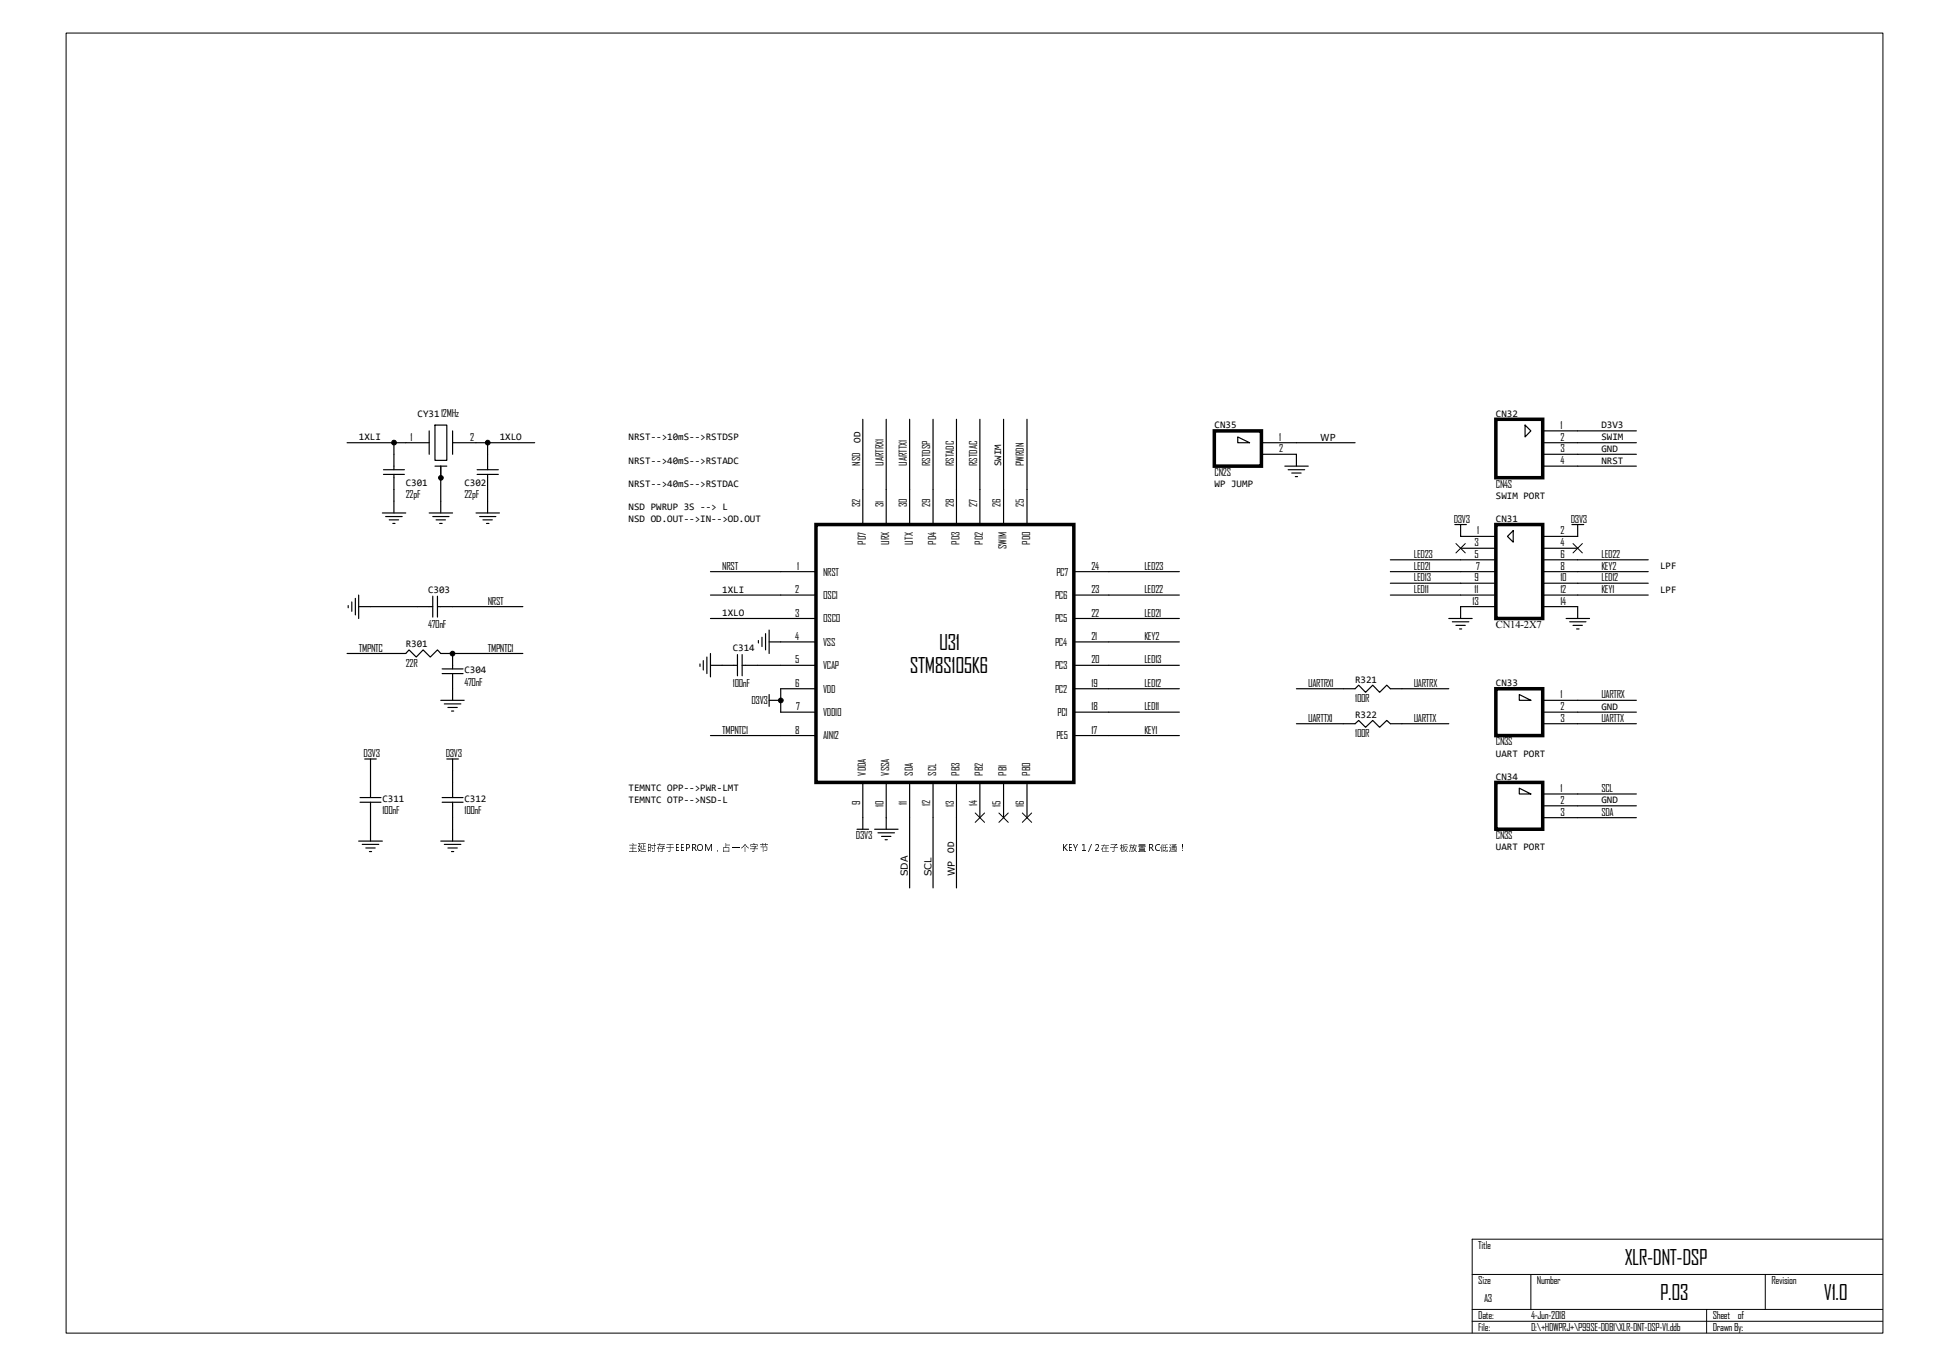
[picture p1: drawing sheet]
<svg xmlns="http://www.w3.org/2000/svg" width="297mm" height="210mm" viewBox="0 0 297 210" stroke-linecap="round" stroke-linejoin="round" font-family="sans-serif">
<path d="M10.2 5.1h279.1v199.8h-279.1zM226.2 195.8h63.1M235.2 195.8v5.4M271.3 195.8v5.4M289.3 190.4h-63.1v14.4M226.2 201.2h63.1M226.2 203h63.1M262.3 201.2v3.6" fill="none" stroke="#000" stroke-width=".15"/>
<path d="M229.9 80.6h7.2v14.4h-7.2z" fill-rule="evenodd" fill="#fff"/>
<path d="M229.9 80.6h7.2v14.4h-7.2z" fill="none" stroke="#000" stroke-width=".54"/>
<g fill="none" stroke="#000" stroke-width=".18">
<path d="M53.3 68h12.7M58.8 78.8h3.6M58.9 72.9h3.2M58.9 72.2h3.2M59.3 79.4h2.5M59.8 79.9h1.5M60.5 68v4.2M60.5 72.9v5.9M66 66.2v3.6M66 78.8h3.6M66.5 79.4h2.5M66.8 65.3h1.9v5.4h-1.9z"/>
<path d="M66.8 71.6h1.9M67 79.9h1.4M67.7 71.6v7.2M69.6 66.2v3.6M69.6 68h12.6M73.1 78.8h3.6M73.3 72.9h3.3M73.3 72.2h3.3M73.7 79.4h2.5M74.2 79.9h1.4M74.9 68v4.2M74.9 72.9v5.9"/>
<path d="M53.5 93v.4M54.1 92.5v1.4M54.6 91.9v2.6M55.1 93.2h11.4M55.1 91.4v3.6M60.4 80.4h.3M66.5 91.6v3.2M67.2 93.2h13.1M67.2 91.6v3.2M67.6 80.4h.3M74.8 80.4h.3M213.7 87.8h16.2"/>
<path d="M213.7 89.6h16.2M213.7 91.4h16.2M222.6 95h3.6M223.2 95.5h2.5M223.6 80.6h1.7M223.7 96.1h1.5M224.3 96.6h.3M224.4 80.6v1.8h5.5M224.4 84.2h5.5M224.4 86h5.5M229.9 93.2h-5.5v1.8M232.5 81.5v1.8l-.9-.9z"/>
<path d="M237.1 84.2h5.3M237.1 86h5.3M237.1 87.8h5.3M237.1 89.6h16.2M237.1 91.4h16.2M237.1 93.2h5.3v1.8M240.7 95h3.6M241.2 95.5h2.5M241.6 80.6h1.8M241.7 96.1h1.5M242.3 96.6h.4M242.4 80.6v1.8h-5.3"/>
<path d="M56 116.6h1.8M56.9 116.6v6M68.7 116.6h1.7M69.6 116.6v6M107.6 102v.4M108.1 101.5v1.5M108.6 101v2.5M109.2 102.2h4.1M109.2 100.4v3.6M113.3 100.6v3.2M114 102.2h2.4M114 100.6v3.2"/>
<path d="M55.1 129.2h3.7M55.3 122.6h3.2M55.3 123.3h3.2M55.7 129.8h2.5M56.2 130.3h1.5M56.8 130.9h.3M56.9 123.3v5.9M67.7 129.2h3.6M67.9 122.6h3.3M67.9 123.3h3.3M68.3 129.8h2.5M68.8 130.3h1.5"/>
<path d="M69.4 130.9h.3M69.6 123.3v5.9"/>
</g>
<path d="M229.9 64.4h7.2v9h-7.2z" fill-rule="evenodd" fill="#fff"/>
<path d="M229.9 64.4h7.2v9h-7.2z" fill="none" stroke="#000" stroke-width=".54"/>
<g fill="none" stroke="#000" stroke-width=".18">
<path d="M132.6 64.4v10.8M143.4 64.4v10.8M147 64.4v10.8M150.6 64.4v10.8M157.8 64.4v10.8M234.4 65.3l.8 .9-.8 .9zM237.1 66.2h5.3M237.1 68h14.4M237.1 69.8h14.4M237.1 71.6h14.4M109.2 91.4h10.8M109.2 95h10.8"/>
<path d="M109.2 87.8h10.8M170.4 91.4h10.8M170.4 95h10.8M170.4 87.8h10.8M170.4 98.6h10.8M213.7 86h10.7M242.4 87.8h10.9M242.4 86h10.9M53.3 100.4h9.1l.5-.5 1.1 1.1 1-1.1 1.1 1.1 1.1-1.1 .5 .5h12.6M67.7 107.6h3.6M67.9 103.5h3.3M67.9 102.8h3.3"/>
<path d="M68.3 108.2h2.5M68.8 108.7h1.5M69.4 109.3h.3M69.6 100.4v2.4M69.6 103.5v4.1M109.2 113h10.8M118.2 107.6h1.8M118.2 106.7v1.8M170.4 113h10.8M170.4 102.2h10.8M170.4 105.8h10.8M170.4 109.4h10.8"/>
<path d="M134.4 127.4h3.6M134.9 128h2.6M135.5 128.5h1.4M136 129h.4M136.2 125.6v1.8M139.8 125.6v10.8M143.4 125.6v10.8"/>
</g>
<circle cx="69.5" cy="100.4" r=".36" fill="#000"/>
<circle cx="69.5" cy="100.4" r=".36" fill="none" stroke="#000" stroke-width=".15"/>
<path d="M229.9 105.8h7.2v7.2h-7.2z" fill-rule="evenodd" fill="#fff"/>
<path d="M229.9 105.8h7.2v7.2h-7.2z" fill="none" stroke="#000" stroke-width=".54"/>
<path d="M199.2 111.2h9l.6-.5 1 1.1 1.1-1.1 1.1 1.1 1.1-1.1 .6 .5h8.9M199.2 105.8h9l.6-.5 1 1.1 1.1-1.1 1.1 1.1 1.1-1.1 .6 .5h8.9M233.5 106.7l1.7 .9h-1.7zM237.1 107.6h14.4M237.1 109.4h14.4M237.1 111.2h14.4" fill="none" stroke="#000" stroke-width=".18"/>
<path d="M125.4 80.6h39.6v39.6h-39.6z" fill-rule="evenodd" fill="#fff"/>
<path d="M125.4 80.6h39.6v39.6h-39.6z" fill="none" stroke="#000" stroke-width=".54"/>
<g fill="none" stroke="#000" stroke-width=".18">
<path d="M132.6 75.2v5.4M136.2 64.4v16.2M139.8 64.4v16.2M143.4 75.2v5.4M147 75.2v5.4M150.6 75.2v5.4M154.2 75.2v5.4M157.8 75.2v5.4M242.4 66.2h9.1M116.5 98.4v.4M117.1 97.9v1.5M117.6 97.4v2.5"/>
<path d="M118.2 98.6h7.2M118.2 96.8v3.6M120 87.8h5.4M120 91.4h5.4M120 95h5.4M165 87.8h5.4M165 91.4h5.4M165 95h5.4M165 98.6h5.4M116.4 102.2h9M120 113h5.4M125.4 105.8h-5.4v3.6h5.4"/>
<path d="M165 102.2h5.4M165 105.8h5.4M165 109.4h5.4M165 113h5.4M131.7 127.4h1.8M132.6 120.2v7.2M136.2 120.2v5.4M139.8 120.2v5.4M143.4 120.2v5.4M147 120.2v5.4M150.6 120.2v5.4M154.2 120.2v5.4"/>
<path d="M157.8 120.2v5.4"/>
</g>
<circle cx="120" cy="107.6" r=".37" fill="#000"/>
<circle cx="120" cy="107.6" r=".37" fill="none" stroke="#000" stroke-width=".15"/>
<path d="M229.9 120.2h7.2v7.2h-7.2z" fill-rule="evenodd" fill="#fff"/>
<path d="M229.9 120.2h7.2v7.2h-7.2z" fill="none" stroke="#000" stroke-width=".54"/>
<path d="M154.2 64.4v10.8M147 125.6v10.8M233.5 121.1l1.7 .9h-1.7zM237.1 122h14.4M237.1 123.8h14.4M237.1 125.6h14.4" fill="none" stroke="#000" stroke-width=".18"/>
<g fill="#000">
<circle cx="60.5" cy="68" r=".37"/>
<circle cx="67.8" cy="73.4" r=".36"/>
<circle cx="74.9" cy="68" r=".36"/>
</g>
<g fill="none" stroke="#000" stroke-width=".15">
<path d="M223.7 83.5l1.5 1.5M225.2 83.5l-1.5 1.5M241.7 83.5l1.5 1.5M243.2 83.5l-1.5 1.5M149.9 124.9l1.4 1.5M151.3 124.9l-1.4 1.5M153.5 124.9l1.4 1.5M154.9 124.9l-1.4 1.5M157.1 124.9l1.4 1.5M158.5 124.9l-1.4 1.5"/>
<circle cx="60.5" cy="68" r=".37"/>
<circle cx="67.8" cy="73.4" r=".36"/>
<circle cx="74.9" cy="68" r=".36"/>
</g>
<path d="M186.6 66.2h7.2v5.4h-7.2z" fill-rule="evenodd" fill="#fff"/>
<path d="M186.6 66.2h7.2v5.4h-7.2z" fill="none" stroke="#000" stroke-width=".54"/>
<path d="M190.2 67.1l1.8 .9h-1.8zM193.8 68h14.4M193.8 69.8h5.4v1.8M197.4 71.6h3.6M197.9 72.2h2.6M198.5 72.7h1.4M199 73.2h.4" fill="none" stroke="#000" stroke-width=".18"/>
<g font-size="3.2">
<text x="144.3" y="99.8">U31</text>
<text x="139.8" y="103.4">STM8S105K6</text>
<text x="249.7" y="194.3">XLR-DNT-DSP</text>
<text x="255.1" y="199.7">P.03</text>
<text x="280.3" y="199.7">V1.0</text>
</g>
<g font-size="1.6">
<text x="239.8" y="65.9">1</text>
<text x="63.1" y="67.7">1</text>
<text x="72.3" y="67.7">2</text>
<text x="132.2" y="71.6" transform="rotate(-90 132.2 71.6)">NSD</text>
<text x="135.8" y="71.6" transform="rotate(-90 135.8 71.6)">UARTRX1</text>
<text x="139.4" y="71.6" transform="rotate(-90 139.4 71.6)">UARTTX1</text>
<text x="143" y="71.6" transform="rotate(-90 143 71.6)">RSTDSP</text>
<text x="146.6" y="71.6" transform="rotate(-90 146.6 71.6)">RSTADC</text>
<text x="150.2" y="71.6" transform="rotate(-90 150.2 71.6)">RSTDAC</text>
<text x="157.3" y="71.6" transform="rotate(-90 157.3 71.6)">PWRDN</text>
<text x="196.6" y="67.7">1</text>
<text x="196.6" y="69.5">2</text>
<text x="239.8" y="67.7">2</text>
<text x="239.8" y="69.5">3</text>
<text x="239.8" y="71.3">4</text>
<text x="62.4" y="76.5">22pF</text>
<text x="71.4" y="76.5">22pF</text>
<text x="132.2" y="77.9" transform="rotate(-90 132.2 77.9)">32</text>
<text x="135.8" y="77.9" transform="rotate(-90 135.8 77.9)">31</text>
<text x="139.4" y="77.9" transform="rotate(-90 139.4 77.9)">30</text>
<text x="143" y="77.9" transform="rotate(-90 143 77.9)">29</text>
<text x="146.6" y="77.9" transform="rotate(-90 146.6 77.9)">28</text>
<text x="150.2" y="77.9" transform="rotate(-90 150.2 77.9)">27</text>
<text x="153.8" y="77.9" transform="rotate(-90 153.8 77.9)">26</text>
<text x="157.3" y="77.9" transform="rotate(-90 157.3 77.9)">25</text>
<text x="186.6" y="73.1">CN2S</text>
<text x="229.9" y="74.9">CN4S</text>
<text x="133.1" y="83.7" transform="rotate(-90 133.1 83.7)">PD7</text>
<text x="136.6" y="83.7" transform="rotate(-90 136.6 83.7)">URX</text>
<text x="140.2" y="83.7" transform="rotate(-90 140.2 83.7)">UTX</text>
<text x="143.8" y="83.7" transform="rotate(-90 143.8 83.7)">PD4</text>
<text x="147.4" y="83.7" transform="rotate(-90 147.4 83.7)">PD3</text>
<text x="151" y="83.7" transform="rotate(-90 151 83.7)">PD2</text>
<text x="158.3" y="83.7" transform="rotate(-90 158.3 83.7)">PD0</text>
<text x="223.4" y="80.3">D3V3</text>
<text x="226.6" y="83.9">3</text>
<text x="227" y="82.1">1</text>
<text x="239.8" y="82.1">2</text>
<text x="239.8" y="83.9">4</text>
<text x="241.4" y="80.3">D3V3</text>
<text x="111" y="87.5">NRST</text>
<text x="122.5" y="87.5">1</text>
<text x="126.5" y="88.4">NRST</text>
<text x="154.7" y="84.4" transform="rotate(-90 154.7 84.4)">SWIM</text>
<text x="162.3" y="88.4">PC7</text>
<text x="167.7" y="87.5">24</text>
<text x="175.8" y="87.5">LED23</text>
<text x="217.3" y="87.5">LED21</text>
<text x="217.3" y="85.7">LED23</text>
<text x="217.3" y="89.3">LED13</text>
<text x="226.6" y="85.7">5</text>
<text x="226.6" y="89.3">9</text>
<text x="226.8" y="87.5">7</text>
<text x="239.8" y="85.7">6</text>
<text x="239.8" y="87.5">8</text>
<text x="239.8" y="89.3">10</text>
<text x="246.1" y="85.7">LED22</text>
<text x="246.1" y="87.5">KEY2</text>
<text x="246.1" y="89.3">LED12</text>
<text x="75" y="92.9">NRST</text>
<text x="122.2" y="91.1">2</text>
<text x="122.2" y="94.7">3</text>
<text x="126.5" y="92">OSCI</text>
<text x="126.5" y="95.6">OSCO</text>
<text x="162.1" y="95.6">PC5</text>
<text x="162.1" y="92">PC6</text>
<text x="167.7" y="94.7">22</text>
<text x="167.7" y="91.1">23</text>
<text x="175.8" y="94.7">LED21</text>
<text x="175.8" y="91.1">LED22</text>
<text x="217.3" y="91.1">LED11</text>
<text x="226.3" y="92.9">13</text>
<text x="226.6" y="91.1">11</text>
<text x="239.8" y="91.1">12</text>
<text x="239.8" y="92.9">14</text>
<text x="246.1" y="91.1">KEY1</text>
<text x="55.2" y="100.1">TMPNTC</text>
<text x="65.8" y="96.5">470nF</text>
<text x="75" y="100.1">TMPNTC1</text>
<text x="122.2" y="98.3">4</text>
<text x="122.2" y="101.9">5</text>
<text x="126.5" y="99.2">VSS</text>
<text x="162.1" y="99.2">PC4</text>
<text x="167.7" y="101.9">20</text>
<text x="167.7" y="98.3">21</text>
<text x="175.8" y="98.3">KEY2</text>
<text x="175.8" y="101.9">LED13</text>
<text x="229.9" y="96.5">CN14-2X7</text>
<text x="62.4" y="102.4">22R</text>
<text x="71.4" y="105.4">470nF</text>
<text x="112.6" y="105.5">100nF</text>
<text x="122.2" y="105.5">6</text>
<text x="126.5" y="102.8">VCAP</text>
<text x="126.5" y="106.4">VDD</text>
<text x="162.1" y="106.4">PC2</text>
<text x="162.1" y="102.8">PC3</text>
<text x="167.7" y="105.5">19</text>
<text x="175.8" y="105.5">LED12</text>
<text x="201" y="105.5">UARTRX1</text>
<text x="208.2" y="107.9">100R</text>
<text x="217.3" y="105.5">UARTRX</text>
<text x="239.8" y="107.3">1</text>
<text x="246.1" y="107.3">UARTRX</text>
<text x="111" y="112.7">TMPNTC1</text>
<text x="115.5" y="108.2">D3V3</text>
<text x="122.2" y="112.7">8</text>
<text x="122.3" y="109.1">7</text>
<text x="126.5" y="110">VDDIO</text>
<text x="126.5" y="113.6">AIN12</text>
<text x="162.3" y="113.6">PE5</text>
<text x="162.5" y="110">PC1</text>
<text x="167.7" y="109.1">18</text>
<text x="167.7" y="112.7">17</text>
<text x="175.8" y="109.1">LED11</text>
<text x="175.8" y="112.7">KEY1</text>
<text x="201" y="110.9">UARTTX1</text>
<text x="208.2" y="113.3">100R</text>
<text x="217.3" y="110.9">UARTTX</text>
<text x="239.8" y="109.1">2</text>
<text x="239.8" y="110.9">3</text>
<text x="246.1" y="110.9">UARTTX</text>
<text x="55.9" y="116.3">D3V3</text>
<text x="68.5" y="116.3">D3V3</text>
<text x="133.1" y="119.2" transform="rotate(-90 133.1 119.2)">VDDA</text>
<text x="136.6" y="119.2" transform="rotate(-90 136.6 119.2)">VSSA</text>
<text x="140.2" y="119.2" transform="rotate(-90 140.2 119.2)">SDA</text>
<text x="143.8" y="119.2" transform="rotate(-90 143.8 119.2)">SCL</text>
<text x="147.4" y="119.2" transform="rotate(-90 147.4 119.2)">PB3</text>
<text x="151" y="119.2" transform="rotate(-90 151 119.2)">PB2</text>
<text x="154.7" y="119.2" transform="rotate(-90 154.7 119.2)">PB1</text>
<text x="158.3" y="119.2" transform="rotate(-90 158.3 119.2)">PB0</text>
<text x="229.9" y="114.5">CN3S</text>
<text x="58.8" y="125.1">100nF</text>
<text x="71.4" y="125.1">100nF</text>
<text x="132.2" y="123.7" transform="rotate(-90 132.2 123.7)">9</text>
<text x="135.8" y="124" transform="rotate(-90 135.8 124)">10</text>
<text x="139.4" y="123.7" transform="rotate(-90 139.4 123.7)">11</text>
<text x="143" y="123.9" transform="rotate(-90 143 123.9)">12</text>
<text x="146.6" y="124" transform="rotate(-90 146.6 124)">13</text>
<text x="150.2" y="123.9" transform="rotate(-90 150.2 123.9)">14</text>
<text x="153.8" y="124" transform="rotate(-90 153.8 124)">15</text>
<text x="157.3" y="124" transform="rotate(-90 157.3 124)">16</text>
<text x="239.8" y="121.7">1</text>
<text x="239.8" y="123.5">2</text>
<text x="239.8" y="125.3">3</text>
<text x="246.1" y="121.7">SCL</text>
<text x="246.1" y="125.3">SDA</text>
<text x="131.5" y="128.9">D3V3</text>
<text x="229.9" y="128.9">CN3S</text>
<text x="227.2" y="191.9">Title</text>
<text x="227.2" y="197.3">Size</text>
<text x="236.2" y="197.3">Number</text>
<text x="272.2" y="197.3">Revision</text>
<text x="227.2" y="202.7">Date:</text>
<text x="228" y="200">A3</text>
<text x="235.3" y="202.7">4-Jun-2018</text>
<text x="263.2" y="202.7">Sheet</text>
<text x="267" y="202.7">of</text>
<text x="227.2" y="204.5">File:</text>
<text x="235.3" y="204.5">D:\+HDWPRJ+\P99SE-DDB1\XLR-DNT-DSP-V1.ddb</text>
<text x="263.2" y="204.5">DrawnBy:</text>
</g>
<g font-size="1.5">
<text x="64.2" y="64.1">CY3112MHz</text>
<text x="186.6" y="65.8">CN35</text>
<text x="229.9" y="64.1">CN32</text>
<text x="246.1" y="65.8">D3V3</text>
<text x="55.2" y="67.6">1XLI</text>
<text x="76.8" y="67.6">1XLO</text>
<text x="96.6" y="67.6">NRST--&gt;10mS--&gt;RSTDSP</text>
<text x="96.6" y="71.2">NRST--&gt;40mS--&gt;RSTADC</text>
<text x="132.2" y="68" transform="rotate(-90 132.2 68)">OD</text>
<text x="153.8" y="71.6" transform="rotate(-90 153.8 71.6)">SWIM</text>
<text x="202.9" y="67.7">WP</text>
<text x="246.1" y="71.2">NRST</text>
<text x="246.1" y="69.4">GND</text>
<text x="246.1" y="67.6">SWIM</text>
<text x="62.4" y="74.7">C301</text>
<text x="71.4" y="74.7">C302</text>
<text x="96.6" y="74.8">NRST--&gt;40mS--&gt;RSTDAC</text>
<text x="186.6" y="74.8">WP JUMP</text>
<text x="229.9" y="76.6">SWIM PORT</text>
<text x="96.6" y="80.2">NSD OD.OUT--&gt;IN--&gt;OD.OUT</text>
<text x="96.6" y="78.4">NSD PWRUP 3S --&gt; L</text>
<text x="229.9" y="80.2">CN31</text>
<text x="255.1" y="87.5">LPF</text>
<text x="65.8" y="91.1">C303</text>
<text x="111" y="91.1">1XLI</text>
<text x="111" y="94.7">1XLO</text>
<text x="255.1" y="91.1">LPF</text>
<text x="62.4" y="99.5">R301</text>
<text x="112.6" y="100">C314</text>
<text x="71.4" y="103.5">C304</text>
<text x="208.2" y="104.9">R321</text>
<text x="229.9" y="105.5">CN33</text>
<text x="208.2" y="110.3">R322</text>
<text x="246.1" y="109.1">GND</text>
<text x="229.9" y="119.8">CN34</text>
<text x="229.9" y="116.2">UART PORT</text>
<text x="58.8" y="123.3">C311</text>
<text x="71.4" y="123.3">C312</text>
<text x="96.6" y="121.6">TEMNTC OPP--&gt;PWR-LMT</text>
<text x="96.6" y="123.4">TEMNTC OTP--&gt;NSD-L</text>
<text x="246.1" y="123.4">GND</text>
<text x="146.6" y="131.1" transform="rotate(-90 146.6 131.1)">OD</text>
<text x="229.9" y="130.6">UART PORT</text>
<text x="139.5" y="134.7" transform="rotate(-90 139.5 134.7)">SDA</text>
<text x="143.1" y="134.7" transform="rotate(-90 143.1 134.7)">SCL</text>
<text x="146.7" y="134.7" transform="rotate(-90 146.7 134.7)">WP</text>
</g>
<g font-size="1.4">
<text x="96.6" y="130.7">主延时存于EEPROM，占一个字节</text>
<text x="163.2" y="130.7">KEY 1 / 2 在子板放置RC低通！</text>
</g>
</svg>
